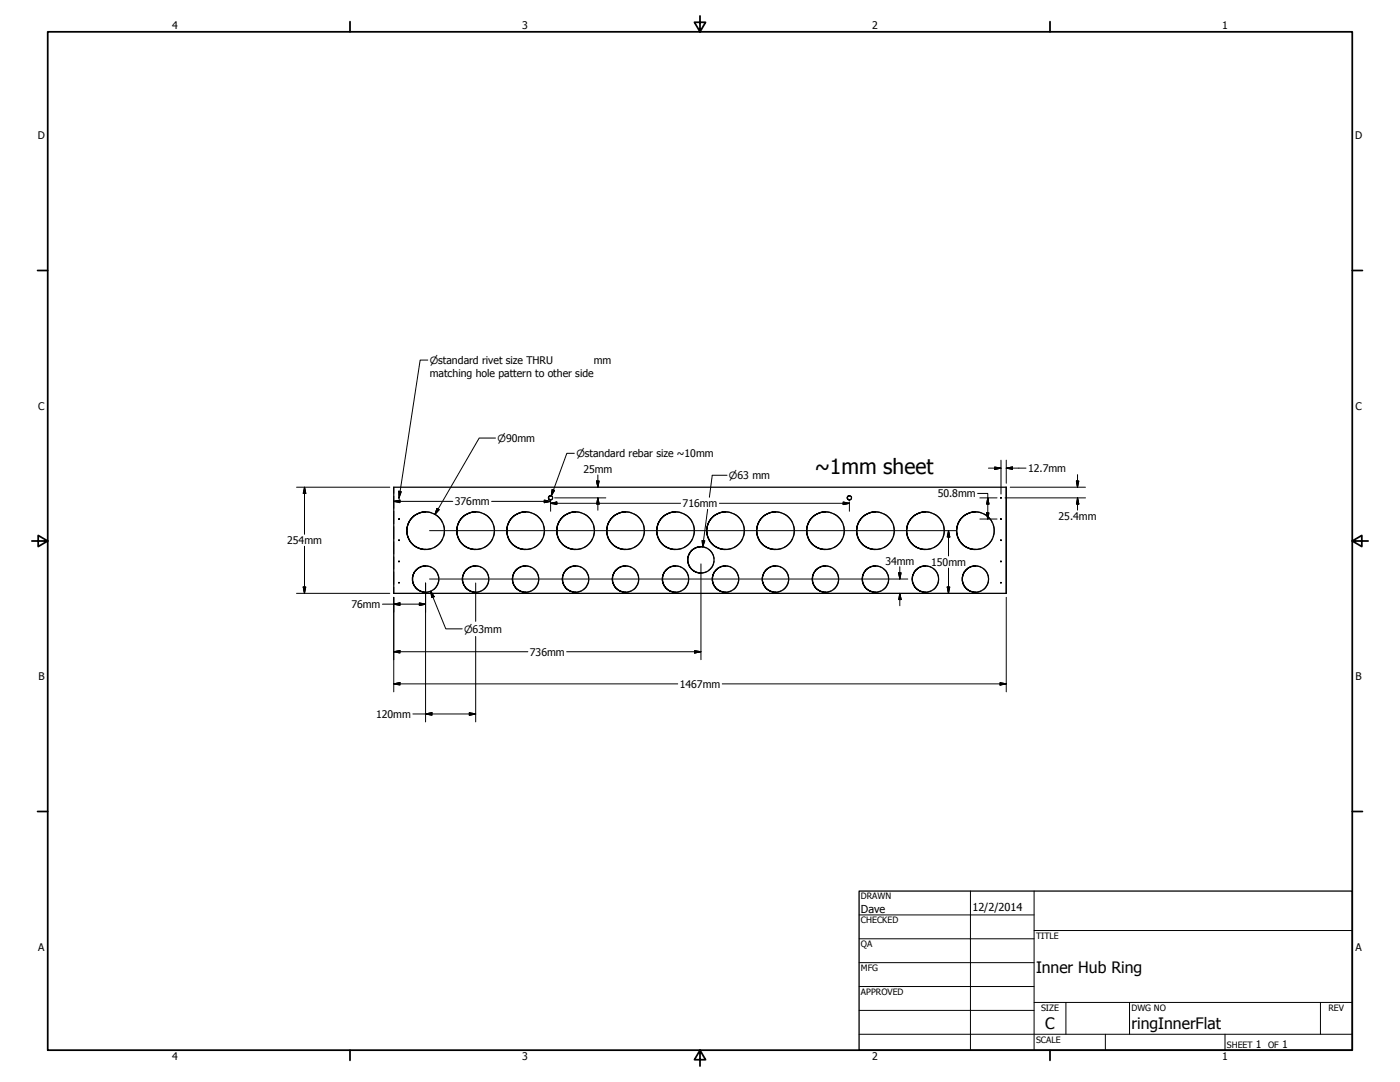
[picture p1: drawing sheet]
<svg xmlns="http://www.w3.org/2000/svg" width="559mm" height="432mm" viewBox="0 0 559 432" stroke-linecap="round" stroke-linejoin="round" font-family="sans-serif">
<!-- layer: Hidden (ANSI) -->
<g fill="none" stroke="#000" stroke-width=".4">
<path d="M157.2 194.4v2.4M157.2 198.1v4.8M159.3 198.6v.2M219.8 197.9l.7 .3M220.5 199.1l-.7 .4M339 197.9l.8 .3M339.8 199.1l-.8 .4M399.5 198.6v.2M157.2 204.1v4.9M157.2 210.2v4.8M157.2 216.2v4.8M159.3 207.2h.1"/>
<path d="M159.3 207.1h.1M159.3 215.5v.1M159.3 215.6v.1M169.9 204.3l2.3 .4M172.2 218.9l-2.3 .4M173.3 205.1l1.6 1.1 1.7 2.2M176.6 215.2l-1.1 1.7-2.2 1.6M177 209.5a7.2 7.2 0 0 1 0 4.6M189.9 204.3l2.3 .4M192.2 218.9l-2.3 .4M193.2 205.1l1.7 1.1 1.6 2.2M196.5 215.2l-1.1 1.7-2.2 1.6"/>
<path d="M197 209.5a7.2 7.2 0 0 1 0 4.6M209.8 204.3l2.3 .4M212.1 218.9l-2.3 .4M213.2 205.1l1.6 1.1 1.7 2.2M216.5 215.2l-1.2 1.7-2.1 1.6M216.9 209.5a7.2 7.2 0 0 1 0 4.6M229.7 204.3l2.3 .4M232 218.9l-2.3 .4M233.2 205.1l2.1 1.7 1.1 1.6M236.4 215.2l-1.1 1.7-2.1 1.6M236.9 209.5a7.2 7.2 0 0 1 0 4.6M249.7 204.3l2.3 .4"/>
<path d="M252 218.9l-2.3 .4M253.1 205.1l1.7 1.1 1.5 2.2M256.3 215.2l-1.5 2.2-1.7 1.1M256.8 209.5a7.2 7.2 0 0 1 0 4.6M269.6 204.3l2.4 .4M272 218.9l-2.4 .4M273 205.1l2.2 1.7 1.1 1.6M276.3 215.2l-1.1 1.7-2.2 1.6M276.7 209.5a7.2 7.2 0 0 1 0 4.6M279.8 218.2l2.1 .4M282.8 219.2a5.1 5.1 0 0 1 2.2 3.7M289.6 204.3l2.3 .4"/>
<path d="M291.9 218.9l-2.3 .4M293 205.1l1.6 1.1 1.7 2.2M296.3 215.2l-1.7 2.2-1.6 1.1M296.7 209.5a7.2 7.2 0 0 1 0 4.6M309.6 204.3l2.2 .4M311.8 218.9l-2.2 .4M312.9 205.1l1.7 1.1 1.6 2.2M316.2 215.2l-1.6 2.2-1.7 1.1M316.7 209.5a7.2 7.2 0 0 1 0 4.6M329.5 204.3l2.3 .4M331.8 218.9l-2.3 .4M332.9 205.1l2.1 1.7 1.2 1.6"/>
<path d="M336.2 215.2l-1.2 1.7-2.1 1.6M336.6 209.5a7.2 7.2 0 0 1 0 4.6M349.4 204.3l2.3 .4M351.7 218.9l-2.3 .4M352.9 205.1l2.1 1.7 1.1 1.6M356.1 215.2l-1.1 1.7-2.1 1.6M356.6 209.5a7.2 7.2 0 0 1 0 4.6M369.4 204.3l2.3 .4M371.7 218.9l-2.3 .4M372.8 205.1l1.7 1.1 1.5 2.2M376 215.2l-1.5 2.2-1.7 1.1M376.5 209.5a7.2 7.2 0 0 1 0 4.6"/>
<path d="M389.3 204.3l2.4 .4M391.7 218.9l-2.4 .4M392.7 205.1l2.2 1.7 1.1 1.6M396 215.2l-1.1 1.7-2.2 1.6M396.4 209.5a7.2 7.2 0 0 1 0 4.6M399.5 215.5l.1 .1M399.5 207.2h.1M399.5 207.1h.1M399.6 215.6l-.1 .1M157.2 222.2v4.9M157.2 228.3v4.9M157.2 234.4v2.4"/>
<path d="M159.3 224h.1M159.3 232.6h.1M159.3 232.5h.1M159.3 224.1v.1M169.9 225.9l2.1 .4M172 235.9l-2.1 .4M173 226.9a5.3 5.3 0 0 1 2.1 3.7M175.1 231.6a5.4 5.4 0 0 1-2.1 3.7M189.9 225.9l2.1 .4M192 235.9l-2.1 .4M192.9 226.9a4.8 4.8 0 0 1 2.2 3.7M195.1 231.6a5.4 5.4 0 0 1-2.2 3.7"/>
<path d="M209.8 225.9l2.1 .4M211.9 235.9l-2.1 .4M212.9 226.9a4.8 4.8 0 0 1 2.1 3.7M215 231.6a5.4 5.4 0 0 1-2.1 3.7M229.7 225.9l2.2 .4M231.9 235.9l-2.2 .4M232.8 226.9a4.8 4.8 0 0 1 2.1 3.7M234.9 231.6a5.4 5.4 0 0 1-2.1 3.7M249.7 225.9l2.1 .4M251.8 235.9l-2.1 .4M252.8 226.9a5 5 0 0 1 2.1 3.7M254.9 231.6a4.9 4.9 0 0 1-2.1 3.7"/>
<path d="M269.6 225.9l2.2 .4M271.8 235.9l-2.2 .4M272.7 226.9a5 5 0 0 1 2.1 3.7M274.8 231.6a4.9 4.9 0 0 1-2.1 3.7M281.9 228.2l-2.1 .5M285 224a5.1 5.1 0 0 1-2.2 3.6M289.6 225.9l2.1 .4M291.7 235.9l-2.1 .4M292.7 226.9a5.3 5.3 0 0 1 2.1 3.7M294.8 231.6a5.4 5.4 0 0 1-2.1 3.7M309.6 225.9l2.1 .4M311.7 235.9l-2.1 .4"/>
<path d="M312.6 226.9a4.8 4.8 0 0 1 2.2 3.7M314.8 231.6a5.4 5.4 0 0 1-2.2 3.7M329.5 225.9l2.1 .4M331.6 235.9l-2.1 .4M332.5 226.9a4.8 4.8 0 0 1 2.2 3.7M334.7 231.6a5.4 5.4 0 0 1-2.2 3.7M349.4 225.9l2.1 .4M351.5 235.9l-2.1 .4M352.5 226.9a4.8 4.8 0 0 1 2.1 3.7M354.6 231.6a5.4 5.4 0 0 1-2.1 3.7M369.4 225.9l2.1 .4M371.5 235.9l-2.1 .4"/>
<path d="M372.5 226.9a5 5 0 0 1 2.1 3.7M374.6 231.6a4.9 4.9 0 0 1-2.1 3.7M389.3 225.9l2.2 .4M391.5 235.9l-2.2 .4M392.4 226.9a5 5 0 0 1 2.1 3.7M394.5 231.6a4.9 4.9 0 0 1-2.1 3.7M399.5 232.6h.1M399.5 232.5h.1M399.5 224h.1M399.6 224.1l-.1 .1"/>
</g>
<g fill="#000">
<circle cx="159.3" cy="198.6" r=".19"/>
<circle cx="159.3" cy="198.8" r=".19"/>
<circle cx="219.8" cy="197.9" r=".19"/>
<circle cx="219.8" cy="199.5" r=".19"/>
<circle cx="339" cy="199.5" r=".19"/>
<circle cx="339" cy="197.9" r=".19"/>
<circle cx="399.5" cy="198.8" r=".19"/>
<circle cx="399.5" cy="198.6" r=".19"/>
<circle cx="159.3" cy="215.7" r=".19"/>
<circle cx="159.3" cy="207.2" r=".19"/>
<circle cx="159.3" cy="215.5" r=".19"/>
<circle cx="159.3" cy="207.1" r=".19"/>
<circle cx="169.9" cy="219.3" r=".19"/>
<circle cx="169.9" cy="204.3" r=".19"/>
<circle cx="189.9" cy="219.3" r=".19"/>
<circle cx="189.9" cy="204.3" r=".19"/>
<circle cx="209.8" cy="204.3" r=".19"/>
<circle cx="209.8" cy="219.3" r=".19"/>
<circle cx="229.7" cy="219.3" r=".19"/>
<circle cx="229.7" cy="204.3" r=".19"/>
<circle cx="249.7" cy="204.3" r=".19"/>
<circle cx="249.7" cy="219.3" r=".19"/>
<circle cx="269.6" cy="204.3" r=".19"/>
<circle cx="269.6" cy="219.3" r=".19"/>
<circle cx="279.8" cy="218.2" r=".19"/>
<circle cx="289.6" cy="204.3" r=".19"/>
<circle cx="289.6" cy="219.3" r=".19"/>
<circle cx="309.6" cy="204.3" r=".19"/>
<circle cx="309.6" cy="219.3" r=".19"/>
<circle cx="329.5" cy="219.3" r=".19"/>
<circle cx="329.5" cy="204.3" r=".19"/>
<circle cx="349.4" cy="219.3" r=".19"/>
<circle cx="349.4" cy="204.3" r=".19"/>
<circle cx="369.4" cy="204.3" r=".19"/>
<circle cx="369.4" cy="219.3" r=".19"/>
<circle cx="389.3" cy="219.3" r=".19"/>
<circle cx="389.3" cy="204.3" r=".19"/>
<circle cx="399.5" cy="215.5" r=".19"/>
<circle cx="399.5" cy="207.1" r=".19"/>
<circle cx="399.5" cy="207.2" r=".19"/>
<circle cx="399.5" cy="215.7" r=".19"/>
<circle cx="159.3" cy="232.6" r=".19"/>
<circle cx="159.3" cy="224.2" r=".19"/>
<circle cx="159.3" cy="224" r=".19"/>
<circle cx="159.3" cy="232.5" r=".19"/>
<circle cx="169.9" cy="236.3" r=".19"/>
<circle cx="169.9" cy="225.9" r=".19"/>
<circle cx="189.9" cy="236.3" r=".19"/>
<circle cx="189.9" cy="225.9" r=".19"/>
<circle cx="209.8" cy="225.9" r=".19"/>
<circle cx="209.8" cy="236.3" r=".19"/>
<circle cx="229.7" cy="225.9" r=".19"/>
<circle cx="229.7" cy="236.3" r=".19"/>
<circle cx="249.7" cy="225.9" r=".19"/>
<circle cx="249.7" cy="236.3" r=".19"/>
<circle cx="269.6" cy="236.3" r=".19"/>
<circle cx="269.6" cy="225.9" r=".19"/>
<circle cx="279.8" cy="228.7" r=".19"/>
<circle cx="289.6" cy="225.9" r=".19"/>
<circle cx="289.6" cy="236.3" r=".19"/>
<circle cx="309.6" cy="236.3" r=".19"/>
<circle cx="309.6" cy="225.9" r=".19"/>
<circle cx="329.5" cy="225.9" r=".19"/>
<circle cx="329.5" cy="236.3" r=".19"/>
<circle cx="349.4" cy="225.9" r=".19"/>
<circle cx="349.4" cy="236.3" r=".19"/>
<circle cx="369.4" cy="225.9" r=".19"/>
<circle cx="369.4" cy="236.3" r=".19"/>
<circle cx="389.3" cy="225.9" r=".19"/>
<circle cx="389.3" cy="236.3" r=".19"/>
<circle cx="399.5" cy="232.6" r=".19"/>
<circle cx="399.5" cy="224.2" r=".19"/>
<circle cx="399.5" cy="232.5" r=".19"/>
<circle cx="399.5" cy="224" r=".19"/>
</g>
<!-- layer: Visible (ANSI) -->
<g fill="none" stroke="#000" stroke-width=".51">
<path d="M159.3 198.6v.2M219.8 197.9a.83 .83 0 0 0-.9 .8 .83 .83 0 0 0 .9 .8 .83 .83 0 0 1-1-1 .83 .83 0 0 1 1.3-.4 .83 .83 0 0 1-.1 1.4h-.2M339 197.9a.83 .83 0 0 0-.8 .8 .83 .83 0 0 0 .8 .8 .83 .83 0 0 1-.8-1.1 .83 .83 0 0 1 1.3-.3 .83 .83 0 0 1-.2 1.4h-.3M399.5 198.6v.2M401.6 194.4v42.4M401.6 194.4h-244.4v42.4h244.4M159.3 207.1v.1M159.3 215.5v.2M169.9 204.3a7.5 7.5 0 0 0-6.6 11 7.5 7.5 0 0 0 12.8 .8 7.5 7.5 0 0 0-5.2-11.8 7.5 7.5 0 0 0-8.5 6.9 7.5 7.5 0 0 0 7.5 8.1M189.9 204.3a7.5 7.5 0 0 0-6.6 11 7.5 7.5 0 0 0 12.8 .8 7.5 7.5 0 0 0-5.2-11.8 7.5 7.5 0 0 0-8.6 7 7.5 7.5 0 0 0 7.6 8M209.8 204.3a7.5 7.5 0 0 0-6.6 11 7.5 7.5 0 0 0 12.8 .8 7.5 7.5 0 0 0-5.2-11.8 7.5 7.5 0 0 0-8.5 7 7.5 7.5 0 0 0 7.5 8M229.7 204.3a7.5 7.5 0 0 0-6.6 11 7.5 7.5 0 0 0 12.8 .8 7.5 7.5 0 0 0-5.1-11.8 7.5 7.5 0 0 0-8.5 7 7.5 7.5 0 0 0 7.4 8"/>
<path d="M249.7 204.3a7.5 7.5 0 0 0-6.6 11 7.5 7.5 0 0 0 12.9 .8 7.5 7.5 0 0 0-5.2-11.8 7.5 7.5 0 0 0-8.6 6.9 7.5 7.5 0 0 0 7.5 8.1M269.6 204.3a7.5 7.5 0 0 0-6.5 11 7.5 7.5 0 0 0 12.8 .8 7.5 7.5 0 0 0-5.2-11.8 7.5 7.5 0 0 0-8.5 6.9 7.5 7.5 0 0 0 7.4 8.1M279.8 218.2a5.3 5.3 0 0 0-4.8 7.5 5.3 5.3 0 0 0 8.9 1 5.3 5.3 0 0 0-3-8.4 5.2 5.2 0 0 0-6.4 4.5 5.2 5.2 0 0 0 5.3 5.9M289.6 204.3a7.5 7.5 0 0 0-6.6 11 7.5 7.5 0 0 0 12.8 .8 7.5 7.5 0 0 0-5.2-11.8 7.5 7.5 0 0 0-8.5 6.9 7.5 7.5 0 0 0 7.5 8.1M309.6 204.3a7.5 7.5 0 0 0-6.6 11 7.5 7.5 0 0 0 12.8 .8 7.5 7.5 0 0 0-5.2-11.8 7.5 7.5 0 0 0-8.6 7 7.5 7.5 0 0 0 7.6 8M329.5 204.3a7.5 7.5 0 0 0-6.6 11 7.5 7.5 0 0 0 12.8 .8 7.5 7.5 0 0 0-5.2-11.8 7.5 7.5 0 0 0-8.5 7 7.5 7.5 0 0 0 7.5 8M349.4 204.3a7.5 7.5 0 0 0-6.6 11 7.5 7.5 0 0 0 12.8 .8 7.5 7.5 0 0 0-5.1-11.8 7.5 7.5 0 0 0-8.5 7 7.5 7.5 0 0 0 7.4 8M369.4 204.3a7.5 7.5 0 0 0-6.6 11 7.5 7.5 0 0 0 12.9 .8 7.5 7.5 0 0 0-5.2-11.8 7.5 7.5 0 0 0-8.6 6.9 7.5 7.5 0 0 0 7.5 8.1M389.3 204.3a7.5 7.5 0 0 0-6.5 11 7.5 7.5 0 0 0 12.8 .8 7.5 7.5 0 0 0-5.2-11.8 7.5 7.5 0 0 0-8.5 6.9 7.5 7.5 0 0 0 7.4 8.1M399.5 215.5v.2M399.5 207.1v.1M159.3 224v.2"/>
<path d="M159.3 232.5v.1M169.9 225.9a5.3 5.3 0 0 0-4.7 7.5 5.3 5.3 0 0 0 8.8 1 5.3 5.3 0 0 0-2.9-8.4 5.2 5.2 0 0 0-6.4 4.5 5.2 5.2 0 0 0 5.2 5.8M189.9 225.9a5.3 5.3 0 0 0-4.8 7.5 5.3 5.3 0 0 0 8.9 1 5.3 5.3 0 0 0-3-8.4 5.2 5.2 0 0 0-6.4 4.5 5.2 5.2 0 0 0 5.3 5.8M209.8 225.9a5.3 5.3 0 0 0-4.7 7.5 5.3 5.3 0 0 0 8.8 1 5.3 5.3 0 0 0-3-8.4 5.2 5.2 0 0 0-6.3 4.5 5.2 5.2 0 0 0 5.2 5.8M229.7 225.9a5.3 5.3 0 0 0-4.7 7.5 5.3 5.3 0 0 0 8.9 1 5.3 5.3 0 0 0-3-8.4 5.2 5.2 0 0 0-6.4 4.5 5.2 5.2 0 0 0 5.2 5.8M249.7 225.9a5.3 5.3 0 0 0-4.8 7.5 5.3 5.3 0 0 0 8.9 1 5.3 5.3 0 0 0-3-8.4 5.2 5.2 0 0 0-6.3 4.5 5.2 5.2 0 0 0 5.2 5.8M269.6 225.9a5.3 5.3 0 0 0-4.6 7.5 5.3 5.3 0 0 0 8.8 1 5.3 5.3 0 0 0-3-8.4 5.2 5.2 0 0 0-6.4 4.5 5.2 5.2 0 0 0 5.2 5.8M289.6 225.9a5.3 5.3 0 0 0-4.7 7.5 5.3 5.3 0 0 0 8.8 1 5.3 5.3 0 0 0-2.9-8.4 5.2 5.2 0 0 0-6.4 4.5 5.2 5.2 0 0 0 5.2 5.8M309.6 225.9a5.3 5.3 0 0 0-4.8 7.5 5.3 5.3 0 0 0 8.9 1 5.3 5.3 0 0 0-3-8.4 5.2 5.2 0 0 0-6.4 4.5 5.2 5.2 0 0 0 5.3 5.8M329.5 225.9a5.3 5.3 0 0 0-4.7 7.5 5.3 5.3 0 0 0 8.8 1 5.3 5.3 0 0 0-3-8.4 5.2 5.2 0 0 0-6.3 4.5 5.2 5.2 0 0 0 5.2 5.8M349.4 225.9a5.3 5.3 0 0 0-4.7 7.5 5.3 5.3 0 0 0 8.9 1 5.3 5.3 0 0 0-3-8.4 5.2 5.2 0 0 0-6.4 4.5 5.2 5.2 0 0 0 5.2 5.8M369.4 225.9a5.3 5.3 0 0 0-4.8 7.5 5.3 5.3 0 0 0 8.9 1 5.3 5.3 0 0 0-3-8.4 5.2 5.2 0 0 0-6.3 4.5 5.2 5.2 0 0 0 5.2 5.8"/>
<path d="M389.3 225.9a5.3 5.3 0 0 0-4.6 7.5 5.3 5.3 0 0 0 8.8 1 5.3 5.3 0 0 0-3-8.4 5.2 5.2 0 0 0-6.4 4.5 5.2 5.2 0 0 0 5.2 5.8M399.5 232.5v.1M399.5 224v.2"/>
</g>
<!-- layer: Border (ANSI) -->
<g fill="none" stroke="#000" stroke-width=".7">
<path d="M19 12.7h520.8v406.4h-520.8zM139.7 8.6v4.1M279.4 6.3v6.4l-2.2-3.8h4.4l-2.2 3.8M419.1 8.6v4.1M15 107.9h4M539.8 107.9h4M12.7 215.9h6.3l-3.8-2.2v4.4l3.8-2.2M539.8 215.9l3.8 2.2v-4.4l-3.8 2.2h6.3M15 323.8h4M539.8 323.8h4M139.7 419.1v4.1M279.4 419.1l2.2 3.8h-4.4l2.2-3.8v6.3"/>
<path d="M419.1 419.1v4.1"/>
</g>
<!-- layer: Title (ANSI) -->
<g fill="none" stroke="#000" stroke-width=".4">
<path d="M387.3 355.6v63.5M412.7 355.6v63.5M342.9 365.1h69.8M342.9 374.6h69.8M412.7 371.3h127.1M342.9 384.2h69.8M342.9 393.7h69.8M342.9 412.7h196.9M342.9 403.2h69.8M412.7 400h127.1M425.4 400v12.7M441.2 412.7v6.4"/>
<path d="M450.8 400v12.7M488.9 412.7v6.4M527 400v12.7"/>
</g>
<path d="M342.9 355.6h196.9v63.5h-196.9z" fill="none" stroke="#000" stroke-width=".51"/>
<!-- layer: Dimension (ANSI) -->
<g fill="none" stroke="#000" stroke-width=".4">
<path d="M118.4 194.4h37.2M121.5 194.4l.5 2.5h-1zM121.5 194.4v18.8M217.2 199.6l2.6 .5-2.6 .5zM221.4 198.7h20.4M238.1 192h1l-.5 2.4zM238.6 198.7l.5 2.5h-1zM238.6 189.5v4.9M238.6 198.7v4.9M390.2 196.9h4.1v10.2M391.1 198.7h6.9M394.3 198.7l.4 2.5h-.9z"/>
<path d="M394.5 186.8h5M397 186.4l2.5 .4-2.5 .5zM399.5 183.6v13.6M401.1 198.7h32.2M401.6 186.8l2.5-.4v.9zM401.6 183.6v9.2M401.6 186.8h7.9M403.2 194.4h30.1M429.6 192h1l-.5 2.4zM430.1 198.7l.5 2.5h-1zM430.1 189.4v5M430.1 198.7v4.9"/>
<path d="M121.5 218v18.8M157.2 200.1l2.4-.5v1zM157.2 200.1h23.5M171.4 211.8h210.4M196.2 200.1h23.6M219.8 200.9l2.4-.6v1.1zM219.8 200.9h51.9M219.8 200.3v3.7M287.1 200.9h51.9M336.5 200.3l2.5 .6-2.5 .5zM339 200.3v3.7M378.6 211.8l.5 2.5h-1z"/>
<path d="M378.6 211.8v10.1M391.1 207.1h6.9M393.8 204.7h.9l-.4 2.4zM118.4 236.8h37.2M121 234.3h1l-.5 2.5zM157.2 238.4v37.7M169.9 232.7v55.4M171.4 231.1h190.9M189.9 232.7v15.3M279.8 225v38.3M358.7 228.6h1l-.5 2.5zM359.2 236.8l.5 2.5h-1z"/>
<path d="M359.2 226.2v4.9M359.2 236.8v4.9M378.1 234.3h1l-.5 2.5zM378.6 226.7v10.1M401.6 238.4v37.7M152.7 241.1h17.2M157.2 241.1l2.4-.5v1zM167.4 240.6l2.5 .5-2.5 .5zM189.9 254v34.1M277.2 259.7l2.6 .4-2.6 .5zM157.2 272.9l2.4-.5v1zM157.2 260.1l2.4-.4v.9z"/>
<path d="M157.2 272.9h113.3M157.2 260.1h53.5M226.2 260.1h53.6M288.3 272.9h113.3M399.2 272.4l2.4 .5-2.4 .5zM164.8 284.9h25.1M169.9 284.9l2.5-.5v1zM187.3 284.4l2.6 .5-2.6 .5z"/>
</g>
<g fill="#000" stroke="#000" stroke-width=".4">
<path d="M121.5 194.4l.5 2.5zM121.5 194.4l.5 2.5h-1zM157.2 200.1l2.4-.5zM157.2 200.1l2.4-.5v1zM238.1 192l.5 2.4zM238.1 192h1l-.5 2.4zM397 187.3l2.5-.5zM397 186.4l2.5 .4-2.5 .5zM401.6 186.8l2.5-.4zM401.6 186.8l2.5-.4v.9zM429.6 192l.5 2.4zM429.6 192h1l-.5 2.4z"/>
<path d="M217.2 200.6l2.6-.5zM217.2 199.6l2.6 .5-2.6 .5zM219.8 200.9l2.4-.6zM219.8 200.9l2.4-.6v1.1zM238.6 198.7l.5 2.5zM238.6 198.7l.5 2.5h-1zM336.5 201.4l2.5-.5zM336.5 200.3l2.5 .6-2.5 .5zM378.6 211.8l.5 2.5zM378.6 211.8l.5 2.5h-1zM393.8 204.7l.5 2.4zM393.8 204.7h.9l-.4 2.4z"/>
<path d="M394.3 198.7l.4 2.5zM394.3 198.7l.4 2.5h-.9zM430.1 198.7l.5 2.5zM430.1 198.7l.5 2.5h-1zM121 234.3l.5 2.5zM121 234.3h1l-.5 2.5zM358.7 228.6l.5 2.5zM358.7 228.6h1l-.5 2.5zM359.2 236.8l.5 2.5zM359.2 236.8l.5 2.5h-1zM378.1 234.3l.5 2.5zM378.1 234.3h1l-.5 2.5z"/>
<path d="M157.2 260.1l2.4-.4zM157.2 260.1l2.4-.4v.9zM157.2 241.1l2.4-.5zM157.2 241.1l2.4-.5v1zM167.4 241.6l2.5-.5zM167.4 240.6l2.5 .5-2.5 .5zM157.2 272.9l2.4-.5zM157.2 272.9l2.4-.5v1zM277.2 260.6l2.6-.5zM277.2 259.7l2.6 .4-2.6 .5zM399.2 273.4l2.4-.5zM399.2 272.4l2.4 .5-2.4 .5z"/>
<path d="M169.9 284.9l2.5-.5zM169.9 284.9l2.5-.5v1zM187.3 285.4l2.6-.5zM187.3 284.4l2.6 .5-2.6 .5z"/>
</g>
<!-- layer: Symbol (ANSI) -->
<path d="M170.8 143.7h-3.1l-8.4 54.9M197.8 174.8h-6.5l-17.7 30.5M159.2 196l.9 .2-.8 2.4zM220.4 195.4l1 .3-1.4 2.2zM229.2 180.9h-2.9l-6.3 17M290.2 189.7h-5.9l-1.2 8.7M174.4 202.9l.9 .5-1.7 1.9zM280.3 215.7l1 .1-.8 2.4zM282.4 203.3l-1.9 14.9M171.9 236l1.4 2.1-1 .3zM171.9 236l6 15h6.6" fill="none" stroke="#000" stroke-width=".4"/>
<path d="M159.2 196l.1 2.6zM159.2 196l.9 .2-.8 2.4zM220.4 195.4l-.4 2.5zM220.4 195.4l1 .3-1.4 2.2zM174.4 202.9l-.8 2.4zM174.4 202.9l.9 .5-1.7 1.9zM280.3 215.7l.2 2.5zM280.3 215.7l1 .1-.8 2.4zM171.9 236l1.4 2.1zM171.9 236l1.4 2.1-1 .3z" fill="#000" stroke="#000" stroke-width=".4"/>
<text font-size="8.4" x="325.2" y="189">~1mm sheet</text>
<g font-size="6.3">
<text x="413.5" y="388.5">Inner Hub Ring</text>
<text x="417.2" y="410.6">C</text>
<text x="451.6" y="410.7">ringInnerFlat</text>
</g>
<g font-size="4.4">
<text x="343.7" y="364.3">Dave</text>
<text x="388.1" y="363.7">12/2/2014</text>
</g>
<g font-size="4.2">
<text x="68.7" y="11.7">4</text>
<text x="208.4" y="11.7">3</text>
<text x="348.1" y="11.7">2</text>
<text x="487.8" y="11.7">1</text>
<text x="15.1" y="55.5">D</text>
<text x="540.9" y="55.5">D</text>
<text x="237" y="145.2">mm</text>
<text x="171.5" y="150.6">matching hole pattern to other side</text>
<text x="15.2" y="163.4">C</text>
<text x="541" y="163.4">C</text>
<text x="232.9" y="188.7">25mm</text>
<text x="410.3" y="188.4">12.7mm</text>
<text x="181.5" y="201.6">376mm</text>
<text x="272.5" y="202.4">716mm</text>
<text x="374.3" y="198.4">50.8mm</text>
<text x="422.5" y="207.5">25.4mm</text>
<text x="114.6" y="217.1">254mm</text>
<text x="353.4" y="225.4">34mm</text>
<text x="371.7" y="225.8">150mm</text>
<text x="140.3" y="242.6">76mm</text>
<text x="211.5" y="261.6">736mm</text>
<text x="15.3" y="271.4">B</text>
<text x="271.3" y="274.4">1467mm</text>
<text x="541.1" y="271.4">B</text>
<text x="150.1" y="286.4">120mm</text>
<text x="15.2" y="379.3">A</text>
<text x="541" y="379.3">A</text>
<text x="501.3" y="418.3">1</text>
<text x="511.8" y="418.3">1</text>
<text x="68.7" y="423.2">4</text>
<text x="208.4" y="423.2">3</text>
<text x="348.1" y="423.2">2</text>
<text x="487.8" y="423.2">1</text>
</g>
<g font-size="4">
<text x="171.5" y="145.2">⌀standard rivet size THRU</text>
<text x="198.6" y="176.3">⌀90mm</text>
<text x="230.1" y="182.4">⌀standard rebar size ~10mm</text>
<text x="291" y="191.2">⌀63 mm</text>
<text x="185.3" y="252.5">⌀63mm</text>
</g>
<g font-size="3.5">
<text x="343.7" y="358.9">DRAWN</text>
<text x="343.7" y="368.5">CHECKED</text>
<text x="413.5" y="374.6">TITLE</text>
<text x="343.7" y="378">QA</text>
<text x="343.7" y="387.5">MFG</text>
<text x="343.7" y="397.1">APPROVED</text>
<text x="415.5" y="403.4">SIZE</text>
<text x="451.6" y="403.4">DWG NO</text>
<text x="530.3" y="403.4">REV</text>
<text x="413.5" y="416.1">SCALE</text>
<text x="489.7" y="418.3">SHEET</text>
<text x="506.2" y="418.3">OF</text>
</g>
</svg>
